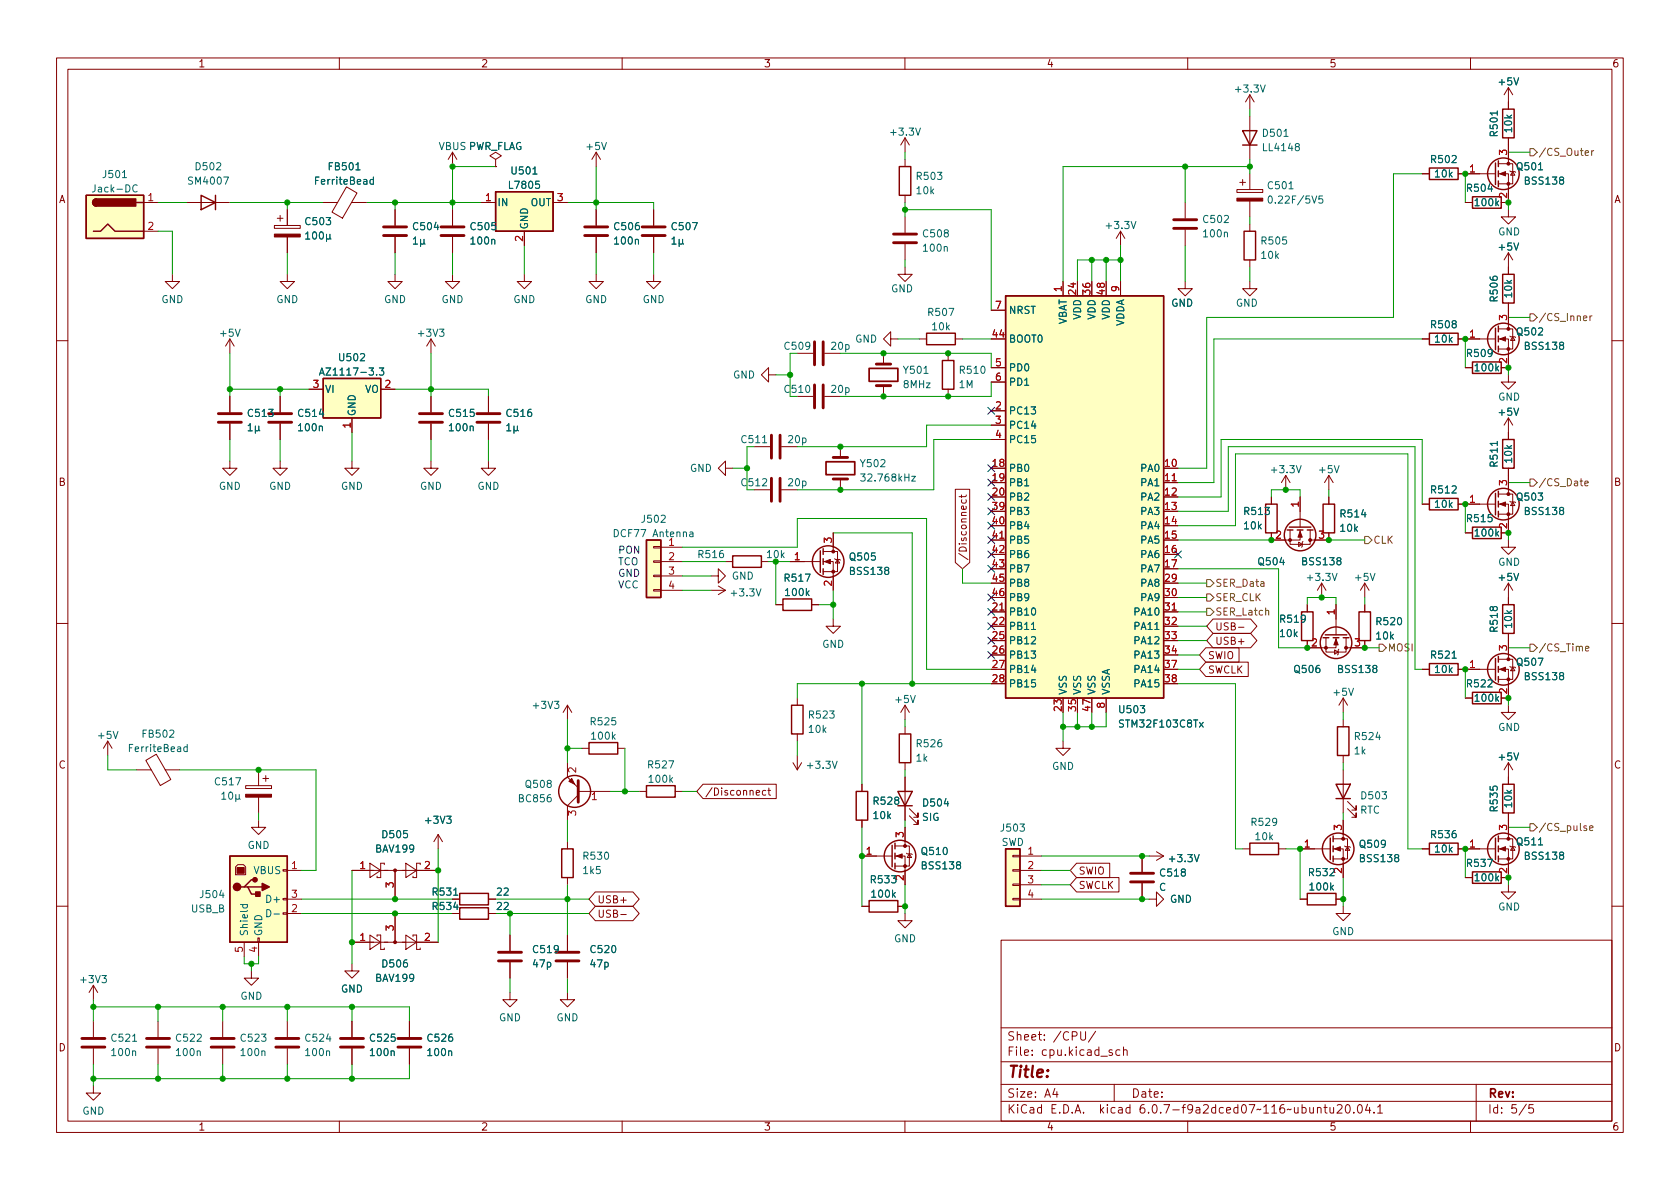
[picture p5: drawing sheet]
<svg xmlns="http://www.w3.org/2000/svg" width="297mm" height="210mm" viewBox="0 0 297 210" stroke-linecap="round" stroke-linejoin="round" font-family="sans-serif">
<g fill="none" stroke="#840000" stroke-width=".18">
<path d="M10 10.2h277v190.1h-277zM12 12.2h273v186.1h-273zM60 10.2v2M110 10.2v2M160 10.2v2M210 10.2v2M221 16.8v2.5M221 16.8l-.8 1.2M221 16.8l.7 1.2M260 10.2v2M266.7 15.5v3.8M266.7 15.5l-.8 1.3"/>
<path d="M266.7 15.5l.8 1.3M25.4 35.8h2.5M33 35.8h7.6M48.5 39.9h4.6v.5h-4.6zM49 38.6h1M49.5 38.1v1M50.8 37.1v2.8M57.1 35.8h2.6M61.3 33l1.8 1.1-2.5 4.5-1.9-1.1zM62.2 35.8h2.6M69.8 37.1v2.8M80 26.9v2.6"/>
<path d="M80 37.1v2.8M80 26.9l-.8 1.3M80 26.9l.8 1.3M85.1 35.8h2.5M87.6 28.2l1-.6-1-.7-1 .7 1 .6v1.3M87.6 29.5h.1M97.8 35.8h2.5M105.4 26.9l-.8 1.3M105.4 26.9v2.6M105.4 37.1v2.8M105.4 26.9l.8 1.3M115.6 37.1v2.8"/>
<path d="M160 24.4v2.5M160 28.2v1.3M160 34.5v1.3M160 38.3v2.8M160 24.4l-.7 1.2M160 24.4l.8 1.2M209.5 35.8v2.8M218.7 33.5h4.6v.5h-4.6zM219.2 32.3h1M219.7 31.7v1.1M221 20.6v7.6M221 30.7v2.8"/>
<path d="M221 35.6v2.7M221 39.6v1.3M251.5 30.7h1.2M257.8 30.7h6.6M259.1 35.8h1.2M264.9 30.7h1.8v5.1h-1.3M264.9 29h2.6v3.5h-2.6M266.7 37.1v1.2h1.3l-1.3 1.3-1.3-1.3h1.3M266.7 24.4v4.6M267 30.2l.1 .1h.7l.2 .2M267.5 30.3l.3 .7h-.7zM25.4 40.9h2.5"/>
<path d="M30.5 48.5v1.3h1.2l-1.2 1.2-1.3-1.2h1.3M40.6 59.9l-.7 1.3M40.6 59.9v2.6M40.6 59.9l.8 1.3M50.8 48.5v1.3h1.3l-1.3 1.2-1.3-1.2h1.3M50.8 41.9v2.8M69.8 48.5v1.3h1.3l-1.3 1.2-1.2-1.2h1.2M69.8 41.9v2.8M76.2 59.9v2.6M76.2 59.9l-.8 1.3M76.2 59.9l.8 1.3M80 48.5v1.3h1.3l-1.3 1.2-1.3-1.2h1.3"/>
<path d="M80 41.9v2.8M92.7 48.5v1.3h1.3l-1.3 1.2-1.3-1.2h1.3M92.7 40.9v2.5M105.4 48.5v1.3h1.3l-1.3 1.2-1.3-1.2h1.3M105.4 41.9v2.8M115.6 48.5v1.3h1.2l-1.2 1.2-1.3-1.2h1.3M115.6 41.9v2.8M157.5 59.9v-1.2l-1.3 1.2 1.3 1.3v-1.3h1.2M160 47.2v1.3h1.3l-1.3 1.3-1.3-1.3h1.3M160 43.2v2.8M162.6 59.9h1.2M168.9 59.9h1.3"/>
<path d="M175.3 54.9h2.5M188 49.8v2.5M198.1 40.9v2.5M198.1 49.8v2.5M198.1 40.9l-.7 1.3M198.1 40.9l.8 1.3M209.5 49.8v1.2h1.3l-1.3 1.3-1.2-1.3h1.2M209.5 40.6v2.8M221 49.8v1.2h1.2l-1.2 1.3-1.3-1.3h1.3M221 46v1.2M251.5 59.9h1.2M257.8 59.9h6.6"/>
<path d="M264.9 59.9h1.8v5.1h-1.3M264.9 58.2h2.6v3.5h-2.6M266.7 44.7v3.8M266.7 53.6v4.6M266.7 44.7l-.8 1.3M266.7 44.7l.8 1.3M267 59.4l.1 .2h.7l.2 .1M267.5 59.6l.3 .6h-.7zM10 60.2h2M40.6 70.1v2.8M40.6 74.9v2.8M49.5 70.1v2.8"/>
<path d="M49.5 74.9v2.8M54.6 68.8h2.5M62.2 73.9v2.5M67.3 68.8h2.5M76.2 70.1v2.8M76.2 74.9v2.8M86.4 70.1v2.8M86.4 74.9v2.8M133.3 79h2.8M135.9 66.3v-1.3l-1.3 1.3 1.3 1.3v-1.3h1.3M138.2 79h2.8M141 70.1h2.8"/>
<path d="M141 62.5h2.8M145.8 70.1h2.8M145.8 62.5h2.8M148.6 79v1.9M156.2 62.5v1.9M156.2 68.2v1.9M167.6 62.5v1.2M167.6 68.8v1.3M175.3 72.6h2.5M175.3 75.2h2.5M175.3 77.7h2.5M175.3 65h2.5"/>
<path d="M175.3 67.6h2.5M259.1 65h1.2M266.7 66.3v1.3h1.3l-1.3 1.2-1.3-1.2h1.3M266.7 73.9v3.8M266.7 73.9l-.8 1.3M266.7 73.9l.8 1.3M285 60.2h2M40.6 81.5v1.3h1.3l-1.3 1.3-1.2-1.3h1.2M49.5 81.5v1.3h1.3l-1.3 1.3-1.2-1.3h1.2M62.2 81.5v1.3h1.3l-1.3 1.3-1.2-1.3h1.2M76.2 81.5v1.3h1.3l-1.3 1.3-1.3-1.3h1.3M86.4 81.5v1.3h1.2l-1.2 1.3-1.3-1.3h1.3"/>
<path d="M115.6 99.2h1.2v.2h-1.2zM115.6 96.6h1.2v.3h-1.2zM116.8 99.3h3.8M116.8 96.8h3.8M128.3 82.8v-1.3l-1.3 1.3 1.3 1.3v-1.3h1.2M128.3 99.3h1.2M133.3 86.6h2.8M134.6 99.3h1.3M138.2 86.6h2.8M139.7 99.3h5.3M145.5 99.3h1.8v5.1M145.5 97.5h2.6v3.6h-2.6"/>
<path d="M147.3 94.2v3.3M147.6 98.8l.1 .1h.8l.1 .2M148.1 98.9l.4 .7h-.8zM148.6 84.7v1.9M168.9 86.5h2.6v13l-1.3 1.1-1.3-1.1zM170 87.5v.5M170.1 88.4l-.1 .3 .2 .3 .6-.1v-.5M170.8 87.5l-.1 .3h-1.1M175.3 95.5h2.5M205.7 85.3h2.6M224.8 87.9v1.2M227.3 84.1l-.7 1.2"/>
<path d="M227.3 84.1v2.5M227.3 84.1l.8 1.2M228.1 93.7v2.6h3.5v-2.6M229.6 95.9l.7 .4-.7 .3zM229.9 93.7v1.8h-5.1v-1.3M229.9 87.9v5.3M230.4 95.8l-.1 .1v.7l-.2 .2M234.9 94.2v1.3h-3.3M234.9 84.1v2.5M234.9 87.9v1.2M234.9 84.1l-.7 1.2M234.9 84.1l.8 1.2"/>
<path d="M251.5 89.1h1.2M257.8 89.1h6.6M259.1 94.2h1.2M264.9 89.1h1.8v5.1h-1.3M264.9 87.4h2.6v3.5h-2.6M266.7 95.5v1.3h1.3l-1.3 1.2-1.3-1.2h1.3M266.7 82.8v4.6M267 88.6l.1 .2h.7l.2 .1M267.5 88.8l.3 .6h-.7zM10 110.2h2M115.6 104.3h1.2v.2h-1.2zM115.6 101.7h1.2v.3h-1.2z"/>
<path d="M116.8 104.4h3.8M116.8 101.8h3.8M125.7 101.8h1.3v-1.2l1.3 1.2-1.3 1.3v-1.3M125.7 104.4h2.6M127 103.6l1.3 .8M128.3 104.4l-1.3 .8M137.2 106.9h1.2M143.5 106.9h1.3M147.3 109.5v1.2h1.3l-1.3 1.3-1.3-1.3h1.3M175.3 108.2h2.5M205.7 108.2h2.6M213.2 117.1h7.5v2.5h-7.5l-1.1-1.2z"/>
<path d="M213.2 114.5h5.9v2.6h-5.9l-1.1-1.3zM214.5 109.5h6.6l1.1 1.2-1.1 1.3h-6.6l-1.1-1.3zM214.5 112h6.6l1.1 1.3-1.1 1.2h-6.6l-1.1-1.2zM219 110.9h.9M231.1 106.9v1.3M233.7 103.1l-.8 1.3M233.7 103.1v2.6M233.7 103.1l.7 1.3M234.4 112.8v2.5h3.6v-2.5M236 114.9l.6 .4-.6 .4zM236.2 112.8v1.7h-5.1v-1.2M236.2 106.9v5.4"/>
<path d="M236.7 114.8l-.1 .1v.8l-.1 .1M241.3 103.1v2.6M241.3 106.9v1.3M241.3 113.3v1.2h-3.3M241.3 103.1l-.8 1.3M241.3 103.1l.8 1.3M251.5 118.4h1.2M257.8 118.4h6.6M264.9 118.4h1.8v5h-1.3M264.9 116.6h2.6v3.5h-2.6M266.7 103.1v3.8M266.7 112v4.6"/>
<path d="M266.7 103.1l-.8 1.3M266.7 103.1l.8 1.3M267 117.9l.1 .1h.7l.2 .1M267.5 118l.3 .6h-.7zM285 110.2h2M19 131.1l.8 1.2M19 131.1v2.5M19 131.1l-.7 1.2M24.1 136.1h2.6M25.8 134.5l1.8-1.1 2.6 4.4-1.9 1.1zM29.2 136.1h2.5M43.4 138.9h4.6v.5h-4.6z"/>
<path d="M45.7 136.1v2.8M46.5 137.7h1M47 137.2v1M100.3 134.9v2.5l1.9 1.9M100.3 124.7v2.5M100.3 124.7l-.7 1.3M100.3 124.7l.8 1.3M102.2 139.9h5.7M102.9 132.3h1.2M109.2 132.3h1.3M113 139.9h1.3M119.4 139.9h1.2"/>
<path d="M124.3 138.7h12.9v2.5h-12.9l-1.1-1.3zM135.4 139.8h-.4l-.2 .2 .1 .6h.5M135.8 139.8h.4M135.9 139.3v1.1l.3 .2M140.2 134.9l.8 1.2M141 123.4v1.3M141 129.8v1.3M141 133.6v2.5M141.7 134.9l-.7 1.2M152.4 138.7v1.2M160 124.7v2.5M160 128.5v1.3"/>
<path d="M160 134.9v1.2M160 137.4v7.6M160 124.7l-.7 1.3M160 124.7l.8 1.3M188 131.1v1.2h1.2l-1.2 1.3-1.3-1.3h1.3M195.6 123.4v2.6M237.5 123.4v2.6M237.5 127.2v1.3M237.5 133.6v1.3M237.5 136.1v7.7M237.5 123.4l-.8 1.3M237.5 123.4l.8 1.3"/>
<path d="M259.1 123.4h1.2M266.7 124.7v1.3h1.3l-1.3 1.2-1.3-1.2h1.3M266.7 134.9v3.8M266.7 134.9l-.8 1.2M266.7 134.9l.8 1.2M41.7 153.3l.3-.4h1.1l.3 .4v1.4h-1.7zM45.7 145v1.3h-1.3l1.3 1.3 1.3-1.3h-1.3M45.7 141v2.8M50 158.9h.8v.2h-.8zM50 153.8h.8v.2h-.8zM50.8 159h2.5M50.8 153.9h2.5"/>
<path d="M62.2 153.9h15.3M65.4 152.6l1.9 1.3-1.9 1.3zM67.9 152.9v-.3h-.6v2.6h-.6v-.3M69.8 153.9v5.1M71.8 152.6l1.9 1.3-1.9 1.3zM74.3 152.9v-.3h-.6v2.6h-.7v-.3M77.5 147.6l-.8 1.2M77.5 147.6v2.5M77.5 147.6l.7 1.2M80 159h1.3M86.4 159h1.2M100.3 148.8v1.3"/>
<path d="M100.3 155.2v1.3M102.2 140.6l-1.9 1.9v2.5M105.3 157.7h6.6l1.1 1.3-1.1 1.3h-6.6l-1.2-1.3zM152.4 145v1.3M152.4 151.4h5.3M158.2 151.4h1.8v5.1M158.2 149.6h2.6v3.6h-2.6M160 146.3v3.3M160.3 150.9l.1 .1h.8l.1 .1M160.8 144.3l1.5 1.5v-.8v.8h-.8M160.8 143l1.5 1.5v-.7v.7h-.8M160.8 151l.4 .6h-.8z"/>
<path d="M179.1 158.9h1.2v.2h-1.2zM179.1 156.3h1.2v.3h-1.2zM179.1 153.8h1.2v.2h-1.2zM179.1 151.3h1.2v.2h-1.2zM180.3 159h3.8M180.3 153.9h3.8M180.3 151.4h3.8M180.3 156.5h3.8M190.3 155.2h7.5v2.5h-7.5l-1.1-1.2zM190.3 152.6h5.9v2.6h-5.9l-1.1-1.3zM201.9 151.4v2.8M201.9 156.2v2.8"/>
<path d="M203.2 159h1.3v-1.3l1.2 1.3-1.2 1.3v-1.3M203.2 151.4h2.5M204.5 150.6l1.2 .8M205.7 151.4l-1.2 .7M219.7 150.1h1.3M226.1 150.1h1.2M229.9 150.1h5.3M229.9 159h1.2M235.7 150.1h1.8v5.1M235.7 148.3h2.6v3.6h-2.6M236.2 159h1.3M237.5 145v3.3"/>
<path d="M237.7 149.6l.2 .1h.7l.2 .2M238.3 143l1.5 1.5v-.7v.7h-.8M238.3 141.7l1.5 1.6v-.8v.8h-.8M238.3 149.7l.3 .7h-.7zM251.5 150.1h1.2M257.8 150.1h6.6M259.1 155.2h1.2M264.9 150.1h1.8v5.1h-1.3M264.9 148.3h2.6v3.6h-2.6M266.7 156.5v1.2h1.3l-1.3 1.3-1.3-1.3h1.3M266.7 143.8v4.5M267 149.6l.1 .1h.7l.2 .2"/>
<path d="M267.5 149.7l.3 .7h-.7zM10 160.2h2M16.5 174.2l-.8 1.3M16.5 174.2v2.6M16.5 174.2l.8 1.3M43.2 166.6v2.6M44.4 171.7v1.3h-1.2l1.2 1.2 1.3-1.2h-1.3M45.6 165.9h.2v.7h-.2zM45.7 166.6v2.6M50 161.4h.8v.3h-.8zM50.8 161.5h2.5M62.2 170.4v1.3h-1.2l1.2 1.3 1.3-1.3h-1.3"/>
<path d="M62.2 166.6h15.3M65.4 165.3l1.9 1.3-1.9 1.3zM66.7 165.6v-.3h.6v2.6h.6v-.3M69.8 161.5v5.1M71.8 165.3l1.9 1.3-1.9 1.3zM73 165.6v-.3h.7v2.6h.6v-.3M86.4 161.5h1.2M90.2 175.5v1.3h-1.3l1.3 1.2 1.2-1.2h-1.2M90.2 165.3v2.8M90.2 170.2v2.8M100.3 175.5v1.3h-1.2l1.2 1.2 1.3-1.2h-1.3M100.3 165.3v2.8"/>
<path d="M100.3 170.2v2.8M105.3 160.3h6.6l1.1 1.2-1.1 1.3h-6.6l-1.2-1.3zM109.8 161.7h.9M152.4 160.3h1.3M158.7 160.3h1.3M160 161.5v1.3h1.3l-1.3 1.3-1.3-1.3h1.3M177 166.3h108v32h-108zM237.5 160.3v1.2h1.3l-1.3 1.3-1.3-1.3h1.3M285 160.2h2M16.5 192v1.3h1.3l-1.3 1.3-1.3-1.3h1.3M16.5 180.6v2.8M16.5 185.4v2.8"/>
<path d="M27.9 180.6v2.8M27.9 185.4v2.8M39.4 180.6v2.8M39.4 185.4v2.8M50.8 180.6v2.8M50.8 185.4v2.8M60 198.3v2M62.2 180.6v2.8M62.2 185.4v2.8M72.4 180.6v2.8M72.4 185.4v2.8M110 198.3v2"/>
<path d="M160 198.3v2M177 194.8h108M177 191.8h108M177 187.8h108M177 181.8h108M186.5 192.5l-.4 1h1M186.9 193v1M191.1 182.4v1.2l.3 .3h.2l.3-.3v-1.2M193.7 182.4l-1.3 1.9M196.6 185.7l-.3-.1-.2 .2v.3l.5 .1v.4h-.5M197 191.8v3M198 185.7l-.4-.1-.3 .3v.4l.1 .3h.6"/>
<path d="M198.6 185.8l.3-.2 .3 .1 .1 .9M198.6 185.1v1.5M210 198.3v2M232.9 196l.2-.2 .4 .1 .1 .9M232.9 195.8v1M234.1 195.8h.5M234.3 195.3v1.3l.3 .2M235.1 195.8l.1 1h.4l.2-.1M235.8 195.8v1M236.4 195.5l.6-.2 .2 .2 .1 .3-.9 1h.9M238.1 195.4l.1-.1a.81 .81 0 0 1 .6 .7 .81 .81 0 0 1-.3 .8h-.1a.81 .81 0 0 1-.6-.6 .81 .81 0 0 1 .3-.8zM239.4 196.7v.1"/>
<path d="M240.2 195.4l.2-.1a.81 .81 0 0 1 .5 .7 .81 .81 0 0 1-.3 .8h-.1a.81 .81 0 0 1-.6-.6 .81 .81 0 0 1 .3-.8zM241.8 195.3l-.4 1h1M242.1 195.8v1M242.9 196.7v.1M243.6 195.8l.4-.5v1.5M243.6 196.8h.8M260 198.3v2M261 191.8v6.5M269.9 195.3l-1.3 1.9M271.1 195.3h-.7l-.1 .7 .2-.1 .5 .1 .2 .2-.1 .5-.2 .1-.6-.1"/>
</g>
<g fill="none" stroke="#840000" stroke-width=".51">
<path d="M207.5 38.9h4.1M67.8 41.7h4.1M67.8 40.1h4.1M78 41.7h4M78 40.1h4M103.4 41.7h4M103.4 40.1h4M113.5 41.7h4.1M113.5 40.1h4.1M158 42.9h4.1M158 41.4h4.1M207.5 40.4h4.1"/>
<path d="M38.6 74.7h4.1M38.6 73.1h4.1M47.5 74.7h4.1M47.5 73.1h4.1M74.2 74.7h4M74.2 73.1h4M84.3 74.7h4.1M84.3 73.1h4.1M136.4 77v4M137.9 77v4M144 60.4v4.1M144 68.1v4"/>
<path d="M145.5 60.4v4.1M145.5 68.1v4M154.9 68.2h2.6M154.9 64.4h2.6M136.4 84.6v4M137.9 84.6v4M147.3 84.7h2.6M147.3 80.9h2.6M102.2 138v3.9M199.9 156h4.1M199.9 154.4h4.1M88.1 169.9h4.1"/>
<path d="M88.1 168.4h4.1M98.3 169.9h4.1M98.3 168.4h4.1M14.5 185.2h4M14.5 183.6h4M25.9 185.2h4.1M25.9 183.6h4.1M37.3 185.2h4.1M37.3 183.6h4.1M48.8 185.2h4M48.8 183.6h4M60.2 185.2h4.1"/>
<path d="M60.2 183.6h4.1M70.4 185.2h4M70.4 183.6h4"/>
</g>
<g fill="none" stroke="#840000" stroke-width=".25">
<path d="M265.7 19.3h2v5.1h-2zM15.2 34.5h10.2v7.7h-10.2zM17 35.2a.64 .64 0 0 0-.6 .6 .64 .64 0 0 0 .6 .6M24.1 35.8h1.3M35.6 34.5l2.5 1.3-2.5 1.3zM38.1 34.5v2.6M87.6 33.9h10.2v7h-10.2zM159 29.5h2v5h-2zM219.7 23.1h2.5l-1.2 2.5zM219.7 25.6h2.5M252.7 29.7h5.1v2h-5.1zM260.3 34.8h5.1v2h-5.1z"/>
<path d="M264.4 28.8v3.8M264.9 28.4v1.1M264.9 30.2v1M264.9 32v1M16.5 40.9h1.3l1.2-1.3 1.3 1.3h5.1M163.8 58.9h5.1v2.1h-5.1zM177.8 52.3h27.9v71.1h-27.9zM220 40.9h2v5.1h-2zM252.7 58.9h5.1v2.1h-5.1zM264.4 58v3.8M264.9 57.7v1M264.9 59.4v1"/>
<path d="M265.7 48.5h2v5.1h-2zM57.1 66.9h10.2v7h-10.2zM166.6 63.7h2.1v5.1h-2.1zM260.3 64h5.1v2h-5.1zM264.9 61.2v1M265.7 77.7h2v5.1h-2zM114.3 95.5h2.5v10.2h-2.5zM129.5 98.3h5.1v2h-5.1zM145 97.4v3.8M145.5 97v1M145.5 98.8v1M223.8 89.1h2v5.1h-2z"/>
<path d="M227.6 93.7h1M228 93.2h3.8M229.4 93.7h1M231.1 93.7h1.1M233.9 89.1h2.1v5.1h-2.1zM252.7 88.1h5.1v2.1h-5.1zM260.3 93.2h5.1v2h-5.1zM264.4 87.2v3.9M264.9 86.9v1M264.9 88.6v1.1M264.9 90.4v1M138.4 105.9h5.1v2h-5.1z"/>
<path d="M145.5 100.6v1M230.1 108.2h2.1v5.1h-2.1zM233.9 112.8h1M234.3 112.3h3.8M235.7 112.8h1M237.5 112.8h1M240.3 108.2h2v5.1h-2zM252.7 117.3h5.1v2.1h-5.1zM264.4 116.5v3.8M264.9 116.1v1M264.9 117.9v1M264.9 119.6v1"/>
<path d="M265.7 106.9h2v5.1h-2zM104.1 131.3h5.1v2h-5.1zM114.3 138.9h5.1v2.1h-5.1zM140 124.7h2v5.1h-2zM151.4 139.9h2v5.1h-2zM158.7 139.9h2.6l-1.3 2.6zM159 129.8h2v5.1h-2zM236.2 138.7h2.6l-1.3 2.5zM236.5 128.5h2v5.1h-2zM260.3 122.4h5.1v2.1h-5.1zM265.7 138.7h2v5.1h-2zM40.6 151.4h10.2v15.2h-10.2z"/>
<path d="M43.2 156.8h.6l.6 1.3h1.3M43.8 156.8h2.6M45.1 155.6h-.7l-1.2 1.2h-.7M81.3 158h5.1v2h-5.1zM99.3 150.1h2v5.1h-2zM153.7 159.3h5v2h-5zM157.7 149.5v3.8M158.2 149.1v1M158.2 150.9v1M158.2 152.6v1.1M158.7 142.5h2.6M177.8 150.1h2.5v10.2h-2.5z"/>
<path d="M221 149.1h5.1v2h-5.1zM231.1 158h5.1v2h-5.1zM235.2 148.2v3.8M235.7 147.8v1M235.7 149.6v1M235.7 151.4v1M236.2 141.2h2.6M252.7 149.1h5.1v2h-5.1zM260.3 154.2h5.1v2h-5.1zM264.4 148.2v3.8M264.9 147.8v1M264.9 149.6v1"/>
<path d="M264.9 151.4v1M81.3 160.5h5.1v2.1h-5.1z"/>
<circle cx="265.8" cy="30.7" r="2.79"/>
<circle cx="265.8" cy="59.9" r="2.79"/>
<circle cx="146.4" cy="99.3" r="2.79"/>
<circle cx="229.9" cy="94.6" r="2.79"/>
<circle cx="265.8" cy="89.1" r="2.79"/>
<circle cx="236.2" cy="113.7" r="2.79"/>
<circle cx="265.8" cy="118.4" r="2.79"/>
<circle cx="101.6" cy="139.9" r="2.82"/>
<circle cx="159.1" cy="151.4" r="2.79"/>
<circle cx="236.6" cy="150.1" r="2.79"/>
<circle cx="265.8" cy="150.1" r="2.79"/>
</g>
<g fill="none" stroke="#006464" stroke-width=".18">
<path d="M24.3 32.8a.6 .6 0 0 0-.9 .4 .6 .6 0 0 0 .6 .7l.3-.1M66 31.8l-.3-.1-.3 .3 .1 .5h.5M66 31.3v1.3M77.7 25.2l.4 1.3 .4-1.3M79 25.8l.5-.1 .1-.2v-.2l-.6-.1v1.3h.4l.2-.2 .1-.3-.3-.2M80.2 25.2v1l.3 .3h.2l.2-.3v-1M82.2 25.2h-.5l-.1 .1v.4l.5 .2 .1 .3-.2 .3-.5-.1M224.3 34.8l.2-.1a.68 .68 0 0 1 .5 .6 .68 .68 0 0 1-.5 .6l-.2-.1-.1-.4zM233.8 34.7h-.6v.6l.2-.2 .4 .1 .1 .2-.1 .4-.1 .1-.5-.1M54 41.4l.4-.4v1.3M54 42.3h.8M55.4 41.1l.2-.1a.68 .68 0 0 1 .4 .6 .68 .68 0 0 1-.4 .7l-.2-.1-.1-.4z"/>
<path d="M56.6 41.1l.2-.1a.68 .68 0 0 1 .4 .6 .68 .68 0 0 1-.4 .7l-.2-.1-.1-.4zM57.7 41.4v1.3M58.3 42.1l.2 .2M58.3 41.4v.8l-.4 .1-.2-.2M73.1 42.3l.4-.4v1.3M73.1 43.2h.7M74.4 42.3v1.3M75 43l.1 .2M75 42.3l-.1 .8-.4 .1-.1-.2M118.8 42.3l.4-.4v1.3M118.8 43.2h.7M120.1 42.3v1.3"/>
<path d="M120.7 43l.2 .2M120.7 42.3l-.1 .8-.3 .1-.2-.2M43.9 75.3l.3-.4v1.3M43.9 76.2h.7M45.2 75.3v1.3M45.8 76l.1 .2M45.8 75.3l-.1 .8-.4 .1-.1-.2M56.5 66.3l.4-1.2 .4 1.2M56.6 66h.6M67.1 65.1h.8l-.5 .4 .4 .2v.5l-.2 .1-.5-.1M89.6 75.3l.4-.4v1.3M89.6 76.2h.7"/>
<path d="M90.9 75.3v1.3M91.5 76l.2 .2M91.5 75.3l-.1 .8-.3 .1-.2-.2M122 94.1h.5v.8M122.5 94.4h-.4l-.2 .2 .2 .3 .4-.1M152.2 83.8h.8l-.5 .5 .4 .1v.6l-.2 .1-.5-.1M161.2 84.2h.7l-.7 .9h.7M182.4 111.3h.7M33.1 132.1h-.4l-.2 .2 .1 .5h.5M33.1 131.6v1.3M39.2 140.4l.4-.3v1.2M39.2 141.3h.7"/>
<path d="M40.5 140.2l.2-.1a.68 .68 0 0 1 .5 .6 .68 .68 0 0 1-.5 .6l-.2-.1-.1-.3zM41.7 140.5v1.3M42.3 141.2l.2 .1M42.3 140.5l-.1 .8h-.3l-.2-.1M42.5 160h1.3M43 160l-.1 .3 .2 .3 .6-.2v-.4M47.2 160.8a.64 .64 0 0 1 .7 .7 .64 .64 0 0 1-.7 .6zM48.4 161.6h1"/>
</g>
<g fill="#840000" stroke="#840000" stroke-width=".18">
<path d="M48.5 41.4h4.6v.5h-4.6z"/>
<path d="M100.6 138.2l.5-.5 .5 1z"/>
<path d="M41.9 153.4h1.3v1h-1.3z"/>
<path d="M43.4 140.5h4.6v.5h-4.6z"/>
<path d="M265.2 30.7l1-.4v.8z"/>
<path d="M158.5 151.4l1-.4v.8z"/>
<path d="M265.2 59.9l1-.3v.7z"/>
<path d="M265.2 89.1l1-.3v.7z"/>
<path d="M236.2 113l.4 1h-.8z"/>
<path d="M218.7 35h4.6v.6h-4.6z"/>
<path d="M265.2 118.4l1-.4v.7z"/>
<path d="M265.2 150.1l1-.4v.8z"/>
<path d="M236 150.1l1-.4v.8z"/>
<path d="M229.9 94l.4 1h-.8z"/>
<path d="M145.8 99.3l1-.4v.8z"/>
<circle cx="69.8" cy="153.9" r=".25"/>
<circle cx="69.8" cy="166.6" r=".25"/>
<circle cx="266.7" cy="32.5" r=".25"/>
<circle cx="266.7" cy="29" r=".25"/>
<circle cx="160" cy="153.2" r=".25"/>
<circle cx="160" cy="149.6" r=".25"/>
<circle cx="266.7" cy="61.7" r=".25"/>
<circle cx="266.7" cy="58.2" r=".25"/>
<circle cx="266.7" cy="90.9" r=".25"/>
<circle cx="266.7" cy="87.4" r=".25"/>
<circle cx="234.4" cy="114.5" r=".25"/>
<circle cx="238" cy="114.5" r=".25"/>
<circle cx="266.7" cy="120.1" r=".25"/>
<circle cx="266.7" cy="116.6" r=".25"/>
<circle cx="266.7" cy="151.9" r=".25"/>
<circle cx="266.7" cy="148.3" r=".25"/>
<circle cx="237.5" cy="151.9" r=".25"/>
<circle cx="237.5" cy="148.3" r=".25"/>
<circle cx="228.1" cy="95.5" r=".25"/>
<circle cx="231.6" cy="95.5" r=".25"/>
<circle cx="147.3" cy="101.1" r=".25"/>
<circle cx="147.3" cy="97.5" r=".25"/>
</g>
<g fill="#ffffc2" stroke="#ffffc2" stroke-width=".18">
<path d="M57.1 66.9h10.2v7h-10.2z"/>
<path d="M87.6 33.9h10.2v7h-10.2z"/>
<path d="M15.2 34.5h10.2v7.7h-10.2z"/>
<path d="M40.6 151.4h10.2v15.2h-10.2z"/>
<path d="M114.3 95.5h2.5v10.2h-2.5z"/>
<path d="M177.8 150.1h2.5v10.2h-2.5z"/>
<path d="M177.8 52.3h27.9v71.1h-27.9z"/>
</g>
<g fill="#840000" stroke="#840000" stroke-width=".25">
<path d="M16.6 35.4l.4-.2v1.2a.64 .64 0 0 1-.6-.3 .64 .64 0 0 1 .2-.7z"/>
<path d="M17 35.2h7v1.2h-7z"/>
<path d="M46.4 156.2l1.2 .6-1.2 .7z"/>
<path d="M45.2 157.7h.8v.8h-.8z"/>
<circle cx="41.9" cy="156.8" r=".63"/>
<circle cx="45.1" cy="155.6" r=".38"/>
</g>
<path d="M153.7 65.1h5v2.3h-5zM146 81.7h5.1v2.2h-5.1z" fill="none" stroke="#840000" stroke-width=".3"/>
<g fill="none" stroke="#725600" stroke-width=".18">
<path d="M270.5 26.3h.6l.7 .6-.7 .7h-.6zM281.4 26.6v.9M281.8 26.6l-.4 .3M270.5 55.5h.6l.7 .6-.7 .7h-.6zM280 56.3l.6-.1-.1-.3h-.4l-.1 .1v.6h.5M281.1 55.9v.8M281.5 55.9l-.4 .2M241.3 94.9h.6l.7 .6-.7 .6h-.6zM270.5 84.7h.6l.7 .6-.7 .7h-.6zM280.2 85.5l.6-.1v-.3h-.4l-.2 .1 .1 .7h.5M213.4 107.6h.6l.6 .6-.6 .6h-.6zM213.4 102.5h.6l.6 .6-.6 .7h-.6z"/>
<path d="M213.4 105h.6l.6 .7-.6 .6h-.6zM223.8 108l.2-.1 .3 .1v.8M243.8 113.9h.7l.6 .6-.6 .7h-.7zM270.5 113.9h.6l.7 .6-.7 .7h-.6zM280.3 114.7l.6-.1v-.3h-.4l-.2 .2 .1 .6h.5M270.5 145.7h.6l.7 .6-.7 .6h-.6zM281.1 146.4l.6-.1-.1-.2-.4-.1-.1 .2v.6h.5"/>
</g>
<g fill="none" stroke="#009600" stroke-width=".18">
<path d="M221 19.3v1.3M27.9 35.8h5.1M40.6 35.8h16.5M50.8 35.8v1.3M64.8 35.8h20.3M69.8 35.8v1.3M87.6 29.5h-7.6v7.6M100.3 35.8h15.3v1.3M105.4 29.5v7.6M160 26.9v1.3M160 35.8v2.5M160 37.1h15.3v17.8"/>
<path d="M209.5 29.5v6.3M221 28.2v2.5M221 38.3v1.3M221 29.5h-33v20.3M251.5 30.7h-5.1v25.4h-33v26.7h-5.1M259.1 30.7v5.1M266.7 35.8v1.3M266.7 26.9h3.8M27.9 40.9h2.6v7.6M50.8 44.7v3.8M69.8 44.7v3.8M80 44.7v3.8"/>
<path d="M92.7 43.4v5.1M105.4 44.7v3.8M115.6 44.7v3.8M158.7 59.9h3.9M160 46v1.2M170.2 59.9h5.1M193 46v3.8M195.6 46v3.8M198.1 43.4v6.4M198.1 46h-7.6v3.8M209.5 43.4v6.4M221 47.2v2.6"/>
<path d="M251.5 59.9h-36.9v25.4h-6.3M259.1 59.9v5.1M266.7 56.1h3.8M40.6 62.5v7.6M40.6 77.7v3.8M40.6 68.8h14M49.5 68.8v1.3M49.5 77.7v3.8M62.2 76.4v5.1M69.8 68.8h16.6v1.3M76.2 62.5v7.6M76.2 77.7v3.8"/>
<path d="M86.4 77.7v3.8M132.1 79v7.6M137.2 66.3h2.5M139.7 62.5v7.6M148.6 62.5h26.7v2.5M175.3 75.2h-11.5v3.8h-22.8M175.3 77.7h-10.2v8.9h-24.1M175.3 67.6v2.5h-26.7M266.7 65v1.3M120.6 96.8h20.4v-5.1h22.8v26.7h11.5M120.6 99.3h7.7M129.5 82.8h2.6"/>
<path d="M139.7 99.3h-2.5v7.6M147.3 94.2h14v26.7M208.3 90.4h8.9v-11.4h33v39.4h1.3M208.3 93h10.1v-12.7h30.5v69.8h2.6M208.3 87.9h7.6v-10.2h35.6v11.4M208.3 95.5h16.5M224.8 87.9v-1.3h5.1v1.3M234.9 86.6v1.3M234.9 95.5h6.4M259.1 89.1v5.1M266.7 94.2v1.3M266.7 85.3h3.8"/>
<path d="M120.6 104.4h5.1M120.6 101.8h5.1M144.8 106.9h2.5M147.3 104.4v5.1M170.2 100.6v2.5h5.1M208.3 118.4h3.8M208.3 103.1h5.1M208.3 105.7h5.1M208.3 115.8h3.8M208.3 108.2h5.1M208.3 113.3h5.1M208.3 110.7h5.1"/>
<path d="M208.3 100.6h17.8v13.9h5M231.1 106.9v-1.2h5.1v1.2M241.3 114.5h2.5M241.3 105.7v1.2M259.1 118.4v5M266.7 114.5h3.8M19 133.6v2.5h5.1M31.7 136.1h24.2v17.8h-2.6M100.3 127.2v7.7M100.3 132.3h2.6M107.9 139.9h5.1M110.5 132.3v7.6"/>
<path d="M120.6 139.9h2.6M141 131.1v2.5M152.4 120.9v17.8M160 127.2v1.3M160 136.1v1.3M175.3 120.9h-34.3v2.5M188 126v5.1M190.5 126v2.5M193 126v2.5M195.6 126v2.5h-7.6M208.3 120.9h10.1v29.2h1.3M237.5 126v1.2"/>
<path d="M237.5 134.9v1.2M266.7 123.4v1.3M45.7 143.8v1.2M53.3 159h26.7M62.2 153.9v16.5M77.5 150.1v16.5M87.6 159h16.5M100.3 145v3.8M100.3 156.5v8.8M152.4 146.3v14M160 145v1.3M160 156.5v5"/>
<path d="M184.1 159h19.1M184.1 151.4h19.1M184.1 153.9h5.1M184.1 156.5h5.1M227.3 150.1h2.6v8.9M237.5 143.8v1.2M237.5 155.2v5.1M259.1 150.1v5.1M266.7 146.3h3.8M266.7 155.2v1.3M16.5 178h55.9v2.6M16.5 176.8v3.8"/>
<path d="M27.9 178v2.6M39.4 178v2.6M43.2 169.2v1.2h2.5v-1.2M44.4 170.4v1.3M50.8 178v2.6M53.3 161.5h26.7M62.2 178v2.6M87.6 161.5h16.5M90.2 161.5v3.8M90.2 173v2.5M100.3 173v2.5M16.5 188.2v3.8"/>
<path d="M27.9 188.2v2.5M39.4 188.2v2.5M50.8 188.2v2.5M62.2 188.2v2.5M72.4 188.2v2.5h-55.9"/>
</g>
<g fill="none" stroke="#000084" stroke-width=".18">
<path d="M174.7 72l1.2 1.2M175.9 72l-1.2 1.2M174.7 87.3l1.2 1.2M174.7 89.8l1.2 1.2M174.7 84.7l1.2 1.2M174.7 100l1.2 1.2M174.7 92.3l1.2 1.3M174.7 94.9l1.2 1.2M174.7 97.4l1.2 1.2M174.7 82.2l1.2 1.2M175.9 87.3l-1.2 1.2M175.9 89.8l-1.2 1.2"/>
<path d="M175.9 84.7l-1.2 1.2M175.9 100l-1.2 1.2M175.9 92.3l-1.2 1.3M175.9 94.9l-1.2 1.2M175.9 97.4l-1.2 1.2M175.9 82.2l-1.2 1.2M207.7 97.4l1.2 1.2M208.9 97.4l-1.2 1.2M174.7 115.2l1.2 1.2M174.7 105l1.2 1.3M174.7 112.7l1.2 1.2M174.7 110.1l1.2 1.2"/>
<path d="M174.7 107.6l1.2 1.2M175.9 115.2l-1.2 1.2M175.9 105l-1.2 1.3M175.9 112.7l-1.2 1.2M175.9 110.1l-1.2 1.2M175.9 107.6l-1.2 1.2"/>
</g>
<g fill="#009600" stroke="#009600" stroke-width=".18">
<circle cx="266.7" cy="65" r=".46"/>
<circle cx="224.8" cy="95.5" r=".46"/>
<circle cx="259.1" cy="59.9" r=".46"/>
<circle cx="266.7" cy="35.8" r=".46"/>
<circle cx="259.1" cy="30.7" r=".46"/>
<circle cx="148.6" cy="79" r=".46"/>
<circle cx="148.6" cy="86.6" r=".46"/>
<circle cx="209.5" cy="29.5" r=".46"/>
<circle cx="221" cy="29.5" r=".46"/>
<circle cx="227.3" cy="86.6" r=".46"/>
<circle cx="193" cy="46" r=".46"/>
<circle cx="195.6" cy="46" r=".46"/>
<circle cx="198.1" cy="46" r=".46"/>
<circle cx="156.2" cy="62.5" r=".46"/>
<circle cx="156.2" cy="70.1" r=".46"/>
<circle cx="167.6" cy="70.1" r=".46"/>
<circle cx="160" cy="37.1" r=".46"/>
<circle cx="167.6" cy="62.5" r=".46"/>
<circle cx="137.2" cy="99.3" r=".46"/>
<circle cx="132.1" cy="82.8" r=".46"/>
<circle cx="105.4" cy="35.8" r=".46"/>
<circle cx="139.7" cy="66.3" r=".46"/>
<circle cx="62.2" cy="178" r=".46"/>
<circle cx="62.2" cy="166.6" r=".46"/>
<circle cx="69.8" cy="161.5" r=".46"/>
<circle cx="100.3" cy="159" r=".46"/>
<circle cx="69.8" cy="159" r=".46"/>
<circle cx="90.2" cy="161.5" r=".46"/>
<circle cx="77.5" cy="153.9" r=".46"/>
<circle cx="110.5" cy="139.9" r=".46"/>
<circle cx="100.3" cy="132.3" r=".46"/>
<circle cx="27.9" cy="190.7" r=".46"/>
<circle cx="62.2" cy="190.7" r=".46"/>
<circle cx="39.4" cy="178" r=".46"/>
<circle cx="27.9" cy="178" r=".46"/>
<circle cx="39.4" cy="190.7" r=".46"/>
<circle cx="50.8" cy="190.7" r=".46"/>
<circle cx="16.5" cy="190.7" r=".46"/>
<circle cx="44.4" cy="170.4" r=".46"/>
<circle cx="50.8" cy="178" r=".46"/>
<circle cx="16.5" cy="178" r=".46"/>
<circle cx="45.7" cy="136.1" r=".46"/>
<circle cx="80" cy="35.8" r=".46"/>
<circle cx="80" cy="29.5" r=".46"/>
<circle cx="76.2" cy="68.8" r=".46"/>
<circle cx="69.8" cy="35.8" r=".46"/>
<circle cx="49.5" cy="68.8" r=".46"/>
<circle cx="40.6" cy="68.8" r=".46"/>
<circle cx="50.8" cy="35.8" r=".46"/>
<circle cx="259.1" cy="150.1" r=".46"/>
<circle cx="233.7" cy="105.7" r=".46"/>
<circle cx="237.5" cy="159" r=".46"/>
<circle cx="241.3" cy="114.5" r=".46"/>
<circle cx="266.7" cy="155.2" r=".46"/>
<circle cx="266.7" cy="123.4" r=".46"/>
<circle cx="147.3" cy="106.9" r=".46"/>
<circle cx="152.4" cy="120.9" r=".46"/>
<circle cx="161.3" cy="120.9" r=".46"/>
<circle cx="190.5" cy="128.5" r=".46"/>
<circle cx="193" cy="128.5" r=".46"/>
<circle cx="152.4" cy="151.4" r=".46"/>
<circle cx="188" cy="128.5" r=".46"/>
<circle cx="160" cy="160.3" r=".46"/>
<circle cx="229.9" cy="150.1" r=".46"/>
<circle cx="231.1" cy="114.5" r=".46"/>
<circle cx="201.9" cy="159" r=".46"/>
<circle cx="201.9" cy="151.4" r=".46"/>
<circle cx="234.9" cy="95.5" r=".46"/>
<circle cx="259.1" cy="118.4" r=".46"/>
<circle cx="266.7" cy="94.2" r=".46"/>
<circle cx="259.1" cy="89.1" r=".46"/>
</g>
<text font-size="2.8" fill="#840000" x="178" y="190.6">Title:</text>
<g font-size="2.1" fill="#840000">
<text x="178" y="184">Sheet: /CPU/</text>
<text x="178" y="186.7">File: cpu.kicad_sch</text>
<text x="178" y="196.9">KiCad E.D.A. kicad 6.0.7-f9a2dced07~116~ubuntu20.04.1</text>
<text x="178" y="194.1">Size: A4</text>
<text x="200" y="194.1">Date:</text>
<text x="263" y="194.1">Rev:</text>
<text x="263" y="196.9">Id: 5/5</text>
</g>
<g font-size="1.8" fill="#840000">
<text x="35" y="11.9">1</text>
<text x="85" y="11.9">2</text>
<text x="135" y="11.9">3</text>
<text x="185" y="11.9">4</text>
<text x="235" y="11.9">5</text>
<text x="285" y="11.9">6</text>
<text x="10.3" y="35.9">A</text>
<text x="285.3" y="35.9">A</text>
<text x="10.3" y="85.9">B</text>
<text x="285.3" y="85.9">B</text>
<text x="170.9" y="99.1" transform="rotate(-90 170.9 99.1)">/Disconnect</text>
<text x="214.8" y="111.5">USB-</text>
<text x="213.5" y="119.1">SWCLK</text>
<text x="213.5" y="116.5">SWIO</text>
<text x="214.8" y="114">USB+</text>
<text x="10.3" y="135.9">C</text>
<text x="285.3" y="135.9">C</text>
<text x="124.6" y="140.7">/Disconnect</text>
<text x="190.7" y="154.6">SWIO</text>
<text x="76.6" y="160.9">R534</text>
<text x="105.6" y="159.7">USB+</text>
<text x="190.7" y="157.2">SWCLK</text>
<text x="105.6" y="162.3">USB-</text>
<text x="10.3" y="185.9">D</text>
<text x="285.3" y="185.9">D</text>
<text x="35" y="199.9">1</text>
<text x="85" y="199.9">2</text>
<text x="135" y="199.9">3</text>
<text x="185" y="199.9">4</text>
<text x="235" y="199.9">5</text>
<text x="285" y="199.9">6</text>
</g>
<g font-size="1.8" fill="#006464">
<text x="218.6" y="16.4">+3.3V</text>
<text x="265.1" y="15.1">+5V</text>
<text x="157.7" y="24">+3.3V</text>
<text x="264.8" y="24" transform="rotate(-90 264.8 24)">R501</text>
<text x="267.3" y="23.3" transform="rotate(-90 267.3 23.3)">10k</text>
<text x="82.7" y="26.5">PWR_FLAG</text>
<text x="103.8" y="26.5">+5V</text>
<text x="223.4" y="24.2">D501</text>
<text x="223.5" y="26.7">LL4148</text>
<text x="253.2" y="28.8">R502</text>
<text x="16.8" y="34">Jack-DC</text>
<text x="18.4" y="31.5">J501</text>
<text x="33.5" y="32.6">SM4007</text>
<text x="34.7" y="30.1">D502</text>
<text x="56" y="32.6">FerriteBead</text>
<text x="58.3" y="30.1">FB501</text>
<text x="90.2" y="33.4">L7805</text>
<text x="90.6" y="30.8">U501</text>
<text x="162.1" y="34.3">10k</text>
<text x="162.2" y="31.8">R503</text>
<text x="224.3" y="33.4">C501</text>
<text x="225" y="36">0.22F/5V5</text>
<text x="253.8" y="31.4">10k</text>
<text x="259.5" y="33.9">R504</text>
<text x="268.3" y="30.1">Q501</text>
<text x="269.8" y="32.6">BSS138</text>
<text x="54.1" y="39.8">C503</text>
<text x="73.2" y="40.7">C504</text>
<text x="83.3" y="40.7">C505</text>
<text x="87.9" y="36.4">IN</text>
<text x="93.3" y="40.6" transform="rotate(-90 93.3 40.6)">GND</text>
<text x="93.8" y="36.4">OUT</text>
<text x="108.7" y="40.7">C506</text>
<text x="118.9" y="40.7">C507</text>
<text x="163.4" y="42">C508</text>
<text x="195.8" y="40.5">+3.3V</text>
<text x="212.9" y="39.4">C502</text>
<text x="212.9" y="42">100n</text>
<text x="260.9" y="36.4">100k</text>
<text x="264.9" y="41.6">GND</text>
<text x="83.4" y="43.2">100n</text>
<text x="108.8" y="43.2">100n</text>
<text x="163.4" y="44.5">100n</text>
<text x="223.1" y="45.8">10k</text>
<text x="223.2" y="43.2">R505</text>
<text x="265.1" y="44.3">+5V</text>
<text x="28.5" y="53.6">GND</text>
<text x="48.8" y="53.6">GND</text>
<text x="67.9" y="53.6">GND</text>
<text x="78" y="53.6">GND</text>
<text x="90.7" y="53.6">GND</text>
<text x="103.4" y="53.6">GND</text>
<text x="113.6" y="53.6">GND</text>
<text x="157.5" y="51.7">GND</text>
<text x="264.8" y="53.2" transform="rotate(-90 264.8 53.2)">R506</text>
<text x="267.3" y="52.5" transform="rotate(-90 267.3 52.5)">10k</text>
<text x="39" y="59.5">+5V</text>
<text x="74.1" y="59.5">+3V3</text>
<text x="164.3" y="55.9">R507</text>
<text x="164.9" y="58.4">10k</text>
<text x="178.3" y="55.5">NRST</text>
<text x="188.6" y="57.6" transform="rotate(-90 188.6 57.6)">VBAT</text>
<text x="191.1" y="56.6" transform="rotate(-90 191.1 56.6)">VDD</text>
<text x="193.7" y="56.6" transform="rotate(-90 193.7 56.6)">VDD</text>
<text x="196.2" y="56.6" transform="rotate(-90 196.2 56.6)">VDD</text>
<text x="198.8" y="57.8" transform="rotate(-90 198.8 57.8)">VDDA</text>
<text x="207.1" y="54.2">GND</text>
<text x="218.5" y="54.2">GND</text>
<text x="253.2" y="58">R508</text>
<text x="268.3" y="59.3">Q502</text>
<text x="60.1" y="63.9">U502</text>
<text x="147.1" y="61.8">20p</text>
<text x="151.2" y="60.6">GND</text>
<text x="178.3" y="60.6">BOOT0</text>
<text x="178.3" y="65.7">PD0</text>
<text x="253.8" y="60.6">10k</text>
<text x="259.5" y="63.1">R509</text>
<text x="260.9" y="65.7">100k</text>
<text x="269.8" y="61.8">BSS138</text>
<text x="57.4" y="69.5">VI</text>
<text x="57.6" y="66.4">AZ1117-3.3</text>
<text x="64.5" y="69.5">VO</text>
<text x="129.6" y="66.9">GND</text>
<text x="147.1" y="69.5">20p</text>
<text x="159.8" y="68.6">8MHz</text>
<text x="159.9" y="66.1">Y501</text>
<text x="169.6" y="68.6">1M</text>
<text x="169.8" y="66.1">R510</text>
<text x="178.3" y="68.2">PD1</text>
<text x="264.9" y="70.8">GND</text>
<text x="44" y="73.7">C513</text>
<text x="52.9" y="73.7">C514</text>
<text x="52.9" y="76.2">100n</text>
<text x="62.9" y="73.7" transform="rotate(-90 62.9 73.7)">GND</text>
<text x="79.5" y="73.7">C515</text>
<text x="79.6" y="76.2">100n</text>
<text x="89.7" y="73.7">C516</text>
<text x="178.3" y="73.3">PC13</text>
<text x="178.3" y="75.8">PC14</text>
<text x="265.1" y="73.5">+5V</text>
<text x="122" y="83.4">GND</text>
<text x="139.4" y="78.4">20p</text>
<text x="152.3" y="82.6">Y502</text>
<text x="178.3" y="83.4">PB0</text>
<text x="178.3" y="78.4">PC15</text>
<text x="201.8" y="83.4">PA0</text>
<text x="225" y="83.7">+3.3V</text>
<text x="233.4" y="83.7">+5V</text>
<text x="264.8" y="82.4" transform="rotate(-90 264.8 82.4)">R511</text>
<text x="267.3" y="81.7" transform="rotate(-90 267.3 81.7)">10k</text>
<text x="38.7" y="86.6">GND</text>
<text x="47.6" y="86.6">GND</text>
<text x="60.3" y="86.6">GND</text>
<text x="74.2" y="86.6">GND</text>
<text x="84.4" y="86.6">GND</text>
<text x="139.4" y="86">20p</text>
<text x="152.7" y="85.1">32.768kHz</text>
<text x="178.3" y="86">PB1</text>
<text x="178.3" y="88.5">PB2</text>
<text x="201.8" y="86">PA1</text>
<text x="201.8" y="88.5">PA2</text>
<text x="253.2" y="87.2">R512</text>
<text x="253.8" y="89.8">10k</text>
<text x="268.3" y="88.5">Q503</text>
<text x="109" y="95">DCF77 Antenna</text>
<text x="113.6" y="92.4">J502</text>
<text x="178.3" y="91.1">PB3</text>
<text x="178.3" y="93.6">PB4</text>
<text x="201.8" y="91.1">PA3</text>
<text x="201.8" y="93.6">PA4</text>
<text x="220" y="93.6">10k</text>
<text x="220.1" y="91.1">R513</text>
<text x="237.1" y="94">10k</text>
<text x="237.1" y="91.5">R514</text>
<text x="259.5" y="92.3">R515</text>
<text x="260.9" y="94.9">100k</text>
<text x="269.8" y="91.1">BSS138</text>
<text x="123.6" y="98.7">R516</text>
<text x="150.4" y="99.1">Q505</text>
<text x="150.4" y="101.6">BSS138</text>
<text x="178.3" y="96.1">PB5</text>
<text x="178.3" y="98.7">PB6</text>
<text x="178.3" y="101.2">PB7</text>
<text x="201.8" y="96.1">PA5</text>
<text x="201.8" y="98.7">PA6</text>
<text x="201.8" y="101.2">PA7</text>
<text x="222.6" y="99.9">Q504</text>
<text x="230.4" y="99.9">BSS138</text>
<text x="264.9" y="100">GND</text>
<text x="129.4" y="102.5">GND</text>
<text x="129.5" y="105.5">+3.3V</text>
<text x="138.9" y="102.8">R517</text>
<text x="139" y="105.4">100k</text>
<text x="178.3" y="103.8">PB8</text>
<text x="178.3" y="106.3">PB9</text>
<text x="201.8" y="103.8">PA8</text>
<text x="201.8" y="106.3">PA9</text>
<text x="231.3" y="102.7">+3.3V</text>
<text x="239.7" y="102.7">+5V</text>
<text x="265.1" y="102.7">+5V</text>
<text x="178.3" y="108.8">PB10</text>
<text x="178.3" y="111.4">PB11</text>
<text x="178.3" y="113.9">PB12</text>
<text x="200.8" y="108.8">PA10</text>
<text x="200.8" y="111.4">PA11</text>
<text x="200.8" y="113.9">PA12</text>
<text x="226.4" y="112.6">10k</text>
<text x="226.5" y="110.1">R519</text>
<text x="243.4" y="113.1">10k</text>
<text x="243.5" y="110.5">R520</text>
<text x="264.8" y="111.6" transform="rotate(-90 264.8 111.6)">R518</text>
<text x="267.3" y="110.9" transform="rotate(-90 267.3 110.9)">10k</text>
<text x="145.4" y="114.5">GND</text>
<text x="178.3" y="116.5">PB13</text>
<text x="178.3" y="119">PB14</text>
<text x="200.8" y="116.5">PA13</text>
<text x="200.8" y="119">PA14</text>
<text x="229" y="119">Q506</text>
<text x="236.7" y="119">BSS138</text>
<text x="253.2" y="116.5">R521</text>
<text x="253.8" y="119">10k</text>
<text x="268.3" y="117.7">Q507</text>
<text x="94.4" y="125.3">+3V3</text>
<text x="158.4" y="124.3">+5V</text>
<text x="178.3" y="121.5">PB15</text>
<text x="188.6" y="122.9" transform="rotate(-90 188.6 122.9)">VSS</text>
<text x="191.1" y="122.9" transform="rotate(-90 191.1 122.9)">VSS</text>
<text x="193.7" y="122.9" transform="rotate(-90 193.7 122.9)">VSS</text>
<text x="196.2" y="122.9" transform="rotate(-90 196.2 122.9)">VSSA</text>
<text x="200.8" y="121.5">PA15</text>
<text x="235.9" y="123">+5V</text>
<text x="259.5" y="121.5">R522</text>
<text x="260.9" y="124.1">100k</text>
<text x="269.8" y="120.3">BSS138</text>
<text x="17.5" y="130.7">+5V</text>
<text x="25.3" y="130.4">FB502</text>
<text x="104.6" y="128.2">R525</text>
<text x="104.7" y="130.8">100k</text>
<text x="143.1" y="129.6">10k</text>
<text x="143.2" y="127">R523</text>
<text x="198" y="126.1">U503</text>
<text x="198.3" y="128.6">STM32F103C8Tx</text>
<text x="239.7" y="130.9">R524</text>
<text x="264.9" y="129.2">GND</text>
<text x="23.1" y="133">FerriteBead</text>
<text x="114.7" y="135.9">R527</text>
<text x="143" y="135.9">+3.3V</text>
<text x="162" y="134.7">1k</text>
<text x="162.2" y="132.1">R526</text>
<text x="186" y="136.1">GND</text>
<text x="239.5" y="133.4">1k</text>
<text x="265.1" y="134.5">+5V</text>
<text x="38.2" y="138.9">C517</text>
<text x="91.9" y="141.9">BC856</text>
<text x="93.1" y="139.3">Q508</text>
<text x="114.9" y="138.4">100k</text>
<text x="154.6" y="142.3">R528</text>
<text x="163.4" y="142.6">D504</text>
<text x="240.4" y="143.9">RTC</text>
<text x="240.8" y="141.3">D503</text>
<text x="264.8" y="143.3" transform="rotate(-90 264.8 143.3)">R535</text>
<text x="267.3" y="142.7" transform="rotate(-90 267.3 142.7)">10k</text>
<text x="67.7" y="148.2">D505</text>
<text x="75.4" y="145.7">+3V3</text>
<text x="154.5" y="144.8">10k</text>
<text x="163" y="145.1">SIG</text>
<text x="177" y="149.6">SWD</text>
<text x="177.1" y="147">J503</text>
<text x="221.4" y="146">R529</text>
<text x="222" y="148.6">10k</text>
<text x="240.6" y="149.9">Q509</text>
<text x="253.2" y="148.2">R536</text>
<text x="268.3" y="149.5">Q511</text>
<text x="43.8" y="150.1">GND</text>
<text x="44.9" y="154.6">VBUS</text>
<text x="66.5" y="150.7">BAV199</text>
<text x="103.2" y="154.6">1k5</text>
<text x="103.3" y="152">R530</text>
<text x="163.1" y="151.2">Q510</text>
<text x="163.1" y="153.7">BSS138</text>
<text x="205.3" y="155">C518</text>
<text x="207" y="152.4">+3.3V</text>
<text x="231.6" y="154.9">R532</text>
<text x="240.6" y="152.4">BSS138</text>
<text x="253.8" y="150.7">10k</text>
<text x="259.5" y="153.3">R537</text>
<text x="260.9" y="155.8">100k</text>
<text x="269.8" y="152">BSS138</text>
<text x="33.8" y="161.3">USB_B</text>
<text x="35.5" y="158.8">J504</text>
<text x="47.5" y="159.6">D+</text>
<text x="76.6" y="158.4">R531</text>
<text x="87.9" y="158.4">22</text>
<text x="87.9" y="160.9">22</text>
<text x="154.1" y="156.2">R533</text>
<text x="154.2" y="158.7">100k</text>
<text x="204.9" y="157.5">C</text>
<text x="206.8" y="159.6">GND</text>
<text x="231.7" y="157.5">100k</text>
<text x="264.9" y="161">GND</text>
<text x="43.8" y="165.6" transform="rotate(-90 43.8 165.6)">Shield</text>
<text x="46.4" y="165.6" transform="rotate(-90 46.4 165.6)">GND</text>
<text x="158.1" y="166.6">GND</text>
<text x="235.5" y="165.3">GND</text>
<text x="14.4" y="173.8">+3V3</text>
<text x="66.5" y="173.6">BAV199</text>
<text x="67.7" y="171.1">D506</text>
<text x="94.3" y="171.1">47p</text>
<text x="94.4" y="168.5">C519</text>
<text x="104.5" y="171.1">47p</text>
<text x="104.6" y="168.5">C520</text>
<text x="42.5" y="176.8">GND</text>
<text x="60.3" y="175.5">GND</text>
<text x="19.8" y="184.2">C521</text>
<text x="31.3" y="184.2">C522</text>
<text x="42.7" y="184.2">C523</text>
<text x="54.1" y="184.2">C524</text>
<text x="65.6" y="184.2">C525</text>
<text x="75.7" y="184.2">C526</text>
<text x="88.2" y="180.6">GND</text>
<text x="98.4" y="180.6">GND</text>
<text x="19.9" y="186.7">100n</text>
<text x="31.3" y="186.7">100n</text>
<text x="42.7" y="186.7">100n</text>
<text x="54.2" y="186.7">100n</text>
<text x="65.6" y="186.7">100n</text>
<text x="75.8" y="186.7">100n</text>
<text x="14.5" y="197.1">GND</text>
</g>
<g font-size="1.8" fill="#a90000">
<text x="266.4" y="27.4" transform="rotate(-90 266.4 27.4)">3</text>
<text x="26.2" y="35.6">1</text>
<text x="85.9" y="35.6">1</text>
<text x="98.6" y="35.6">3</text>
<text x="259.9" y="30.5">1</text>
<text x="266.4" y="35" transform="rotate(-90 266.4 35)">2</text>
<text x="26.2" y="40.6">2</text>
<text x="92.5" y="42.7" transform="rotate(-90 92.5 42.7)">2</text>
<text x="187.7" y="51.5" transform="rotate(-90 187.7 51.5)">1</text>
<text x="190.2" y="52" transform="rotate(-90 190.2 52)">24</text>
<text x="192.8" y="52" transform="rotate(-90 192.8 52)">36</text>
<text x="195.3" y="52" transform="rotate(-90 195.3 52)">48</text>
<text x="197.9" y="51.5" transform="rotate(-90 197.9 51.5)">9</text>
<text x="175.5" y="59.7">44</text>
<text x="176" y="54.6">7</text>
<text x="259.9" y="59.7">1</text>
<text x="266.4" y="56.6" transform="rotate(-90 266.4 56.6)">3</text>
<text x="176" y="64.8">5</text>
<text x="266.4" y="64.2" transform="rotate(-90 266.4 64.2)">2</text>
<text x="55.4" y="68.6">3</text>
<text x="68.1" y="68.6">2</text>
<text x="176" y="67.3">6</text>
<text x="62" y="75.7" transform="rotate(-90 62 75.7)">1</text>
<text x="176" y="72.4">2</text>
<text x="176" y="74.9">3</text>
<text x="176" y="77.5">4</text>
<text x="175.5" y="82.5">18</text>
<text x="206" y="82.5">10</text>
<text x="175.5" y="85.1">19</text>
<text x="175.5" y="87.6">20</text>
<text x="206" y="85.1">11</text>
<text x="206" y="87.6">12</text>
<text x="229.6" y="89.6" transform="rotate(-90 229.6 89.6)">1</text>
<text x="259.9" y="88.9">1</text>
<text x="266.4" y="85.8" transform="rotate(-90 266.4 85.8)">3</text>
<text x="147.1" y="96" transform="rotate(-90 147.1 96)">3</text>
<text x="175.5" y="90.2">39</text>
<text x="175.5" y="92.7">40</text>
<text x="175.5" y="95.2">41</text>
<text x="206" y="90.2">13</text>
<text x="206" y="92.7">14</text>
<text x="206" y="95.2">15</text>
<text x="225.6" y="95.2">2</text>
<text x="233.2" y="95.2">3</text>
<text x="266.4" y="93.5" transform="rotate(-90 266.4 93.5)">2</text>
<text x="118.3" y="96.5">1</text>
<text x="118.3" y="99.1">2</text>
<text x="118.3" y="101.6">3</text>
<text x="140.5" y="99.1">1</text>
<text x="175.5" y="97.8">42</text>
<text x="175.5" y="100.3">43</text>
<text x="206" y="97.8">16</text>
<text x="206" y="100.3">17</text>
<text x="118.3" y="104.1">4</text>
<text x="147.1" y="103.6" transform="rotate(-90 147.1 103.6)">2</text>
<text x="175.5" y="107.9">21</text>
<text x="175.5" y="102.9">45</text>
<text x="175.5" y="105.4">46</text>
<text x="206" y="102.9">29</text>
<text x="206" y="105.4">30</text>
<text x="206" y="107.9">31</text>
<text x="175.5" y="110.5">22</text>
<text x="175.5" y="113">25</text>
<text x="206" y="110.5">32</text>
<text x="206" y="113">33</text>
<text x="236" y="108.7" transform="rotate(-90 236 108.7)">1</text>
<text x="175.5" y="115.6">26</text>
<text x="175.5" y="118.1">27</text>
<text x="206" y="115.6">34</text>
<text x="206" y="118.1">37</text>
<text x="231.9" y="114.3">2</text>
<text x="239.5" y="114.3">3</text>
<text x="259.9" y="118.1">1</text>
<text x="266.4" y="115" transform="rotate(-90 266.4 115)">3</text>
<text x="175.5" y="120.6">28</text>
<text x="187.7" y="125.7" transform="rotate(-90 187.7 125.7)">23</text>
<text x="190.2" y="125.7" transform="rotate(-90 190.2 125.7)">35</text>
<text x="192.8" y="125.7" transform="rotate(-90 192.8 125.7)">47</text>
<text x="195.3" y="125.2" transform="rotate(-90 195.3 125.2)">8</text>
<text x="206" y="120.6">38</text>
<text x="266.4" y="122.7" transform="rotate(-90 266.4 122.7)">2</text>
<text x="101.9" y="136.6" transform="rotate(-90 101.9 136.6)">2</text>
<text x="104.6" y="141.5">1</text>
<text x="101.9" y="144.3" transform="rotate(-90 101.9 144.3)">3</text>
<text x="159.8" y="148.1" transform="rotate(-90 159.8 148.1)">3</text>
<text x="230.6" y="149.9">1</text>
<text x="237.2" y="146.8" transform="rotate(-90 237.2 146.8)">3</text>
<text x="259.9" y="149.9">1</text>
<text x="266.4" y="146.8" transform="rotate(-90 266.4 146.8)">3</text>
<text x="51.6" y="153.7">1</text>
<text x="63.6" y="153.7">1</text>
<text x="75.1" y="153.7">2</text>
<text x="153.2" y="151.1">1</text>
<text x="159.8" y="155.7" transform="rotate(-90 159.8 155.7)">2</text>
<text x="181.8" y="151.1">1</text>
<text x="181.8" y="153.7">2</text>
<text x="237.2" y="154.4" transform="rotate(-90 237.2 154.4)">2</text>
<text x="266.4" y="154.4" transform="rotate(-90 266.4 154.4)">2</text>
<text x="51.6" y="161.3">2</text>
<text x="51.6" y="158.7">3</text>
<text x="69.6" y="157" transform="rotate(-90 69.6 157)">3</text>
<text x="181.8" y="156.2">3</text>
<text x="181.8" y="158.7">4</text>
<text x="63.6" y="166.4">1</text>
<text x="69.6" y="164.6" transform="rotate(-90 69.6 164.6)">3</text>
<text x="75.1" y="166.4">2</text>
<text x="42.9" y="168.4" transform="rotate(-90 42.9 168.4)">5</text>
<text x="45.5" y="168.4" transform="rotate(-90 45.5 168.4)">4</text>
</g>
<g font-size="1.8" fill="#725600">
<text x="272" y="27.6">/CS_Outer</text>
<text x="272" y="56.8">/CS_Inner</text>
<text x="272" y="86">/CS_Date</text>
<text x="242.8" y="96.1">CLK</text>
<text x="214.8" y="103.8">SER_Data</text>
<text x="214.8" y="106.3">SER_CLK</text>
<text x="214.8" y="108.8">SER_Latch</text>
<text x="245.3" y="115.2">MOSI</text>
<text x="272" y="115.2">/CS_Time</text>
<text x="272" y="146.9">/CS_pulse</text>
</g>
<g font-size="1.8" fill="#009600">
<text x="138.9" y="61.8">C509</text>
<text x="138.9" y="69.5">C510</text>
<text x="131.2" y="78.4">C511</text>
<text x="131.2" y="86">C512</text>
<text x="135.7" y="98.7">10k</text>
</g>
<g font-size="1.8" fill="#0000c2">
<text x="109.2" y="97.9">PON</text>
<text x="109.2" y="99.9">TCO</text>
<text x="109.2" y="102">GND</text>
<text x="109.2" y="104">VCC</text>
</g>
</svg>
